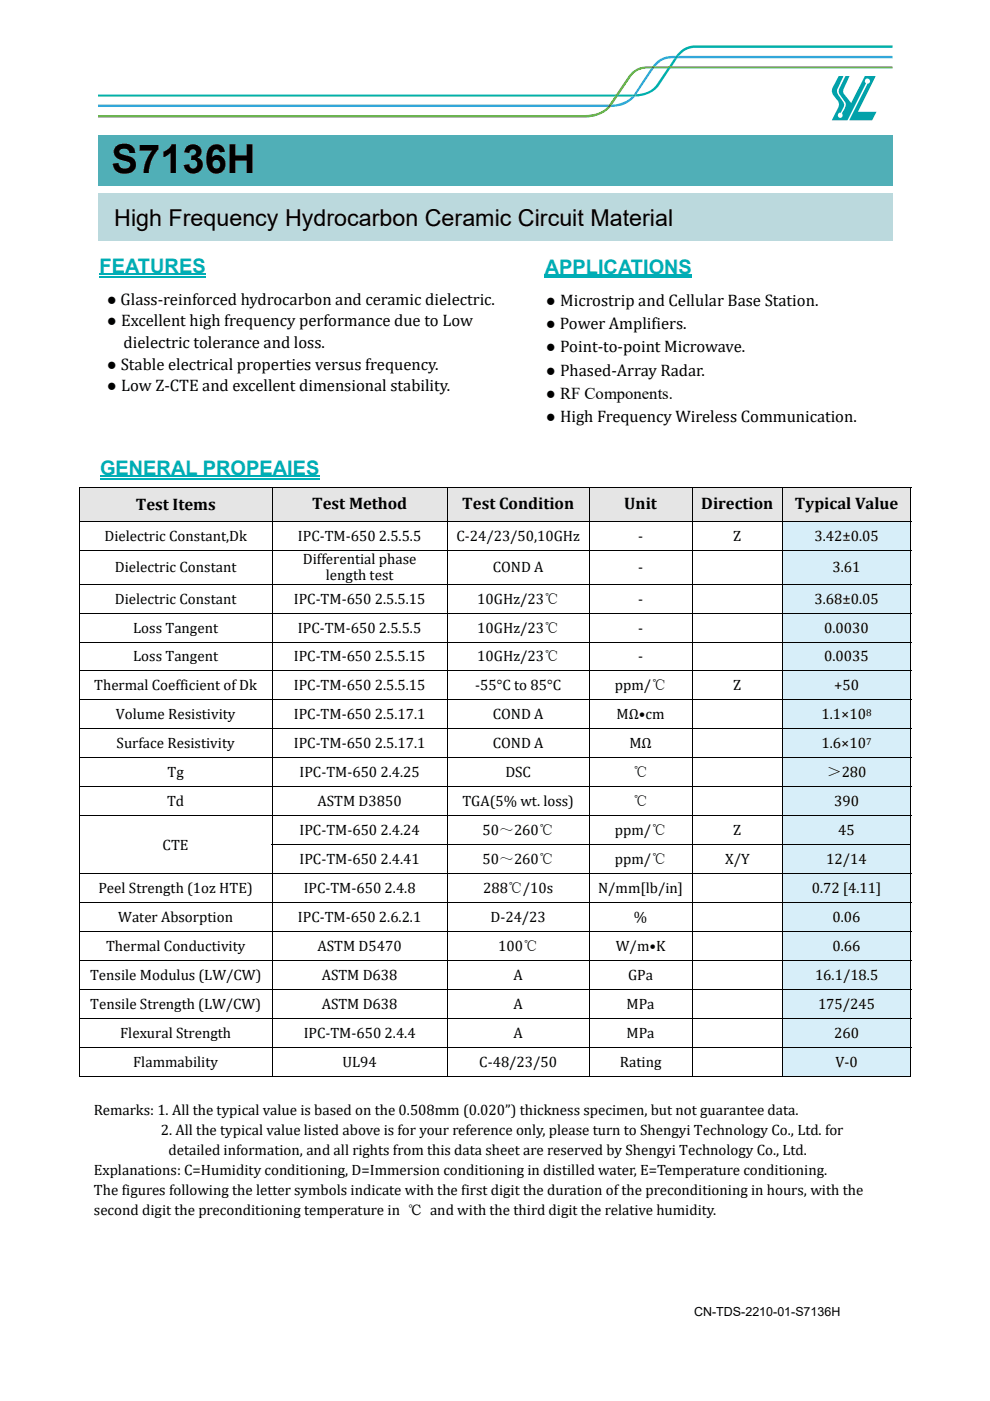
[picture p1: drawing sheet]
<svg xmlns="http://www.w3.org/2000/svg" width="210mm" height="297mm" viewBox="0 0 210 297" stroke-linecap="round" stroke-linejoin="round" font-family="sans-serif">
<path d="M20.8 40.9h168.5v10.1h-168.5z" fill="#bbd9dd"/>
<path d="M20.8 28.7h168.5v10.7h-168.5z" fill="#50afb7"/>
<path d="M20.8 24.4h103.3a5.7 5.7 0 0 0 5.7-3.1l3.4-5a5.2 5.2 0 0 1 5.2-2.2h50.9v.4h-51.9a5 5 0 0 0-4.5 3.1l-2.1 3.2a7.4 7.4 0 0 1-2.3 2.8 11.4 11.4 0 0 1-7 1.3h-100.7z" fill="#5cb531"/>
<path d="M20.8 20v.5h13.1h96.4l.3-.5zM131.2 20l-.3 .5h2.8a.66 .66 0 0 0 .7-.5zM135 20l-.3 .5a6.6 6.6 0 0 0 5-2.3l2.5-3.7h-.6l-1.5 2.2a5.5 5.5 0 0 1-5.1 3.3zM143 12.4l-1.1 1.7h.6l1.1-1.7zM144.1 11l-.7 .9h.6a4.5 4.5 0 0 1 3.6-1.8h41.7v-.5h-41.7a4.7 4.7 0 0 0-3.5 1.4z" fill="#00b1a9"/>
<path d="M130.6 20l-.3 .5h.6l.3-.5zM141.9 14.1l-.3 .4h.6l.3-.4z" fill="#009f41"/>
<path d="M20.8 22.2v.5h107.5a.59 .59 0 0 0 .9-.5zM129.8 22.2l-.3 .5a6.3 6.3 0 0 0 5.2-2.2h-.6a6.4 6.4 0 0 1-4.3 1.7zM138.1 14.5l-3.7 5.5h.6l3.7-5.5zM139.2 13.2l-.8 .9h.6a4.4 4.4 0 0 1 4-1.7l.4-.5a5.4 5.4 0 0 0-4.2 1.3zM144 11.9l-.4 .5h45.7v-.5z" fill="#2fa8e1"/>
<path d="M129.2 22.2l-.4 .5h.7l.3-.5zM138.4 14.1l-.3 .4h.6l.3-.4z" fill="#00933f"/>
<path d="M134.3 20.1l-.3 .4a.64 .64 0 0 0 1-.5zM143.4 11.9l-.4 .5h.6l.4-.5z" fill="#00959f"/>
<path d="M177.9 16.1h1l-1.2 2.6a1.73 1.73 0 0 0 .5 2l.6 .9a1.49 1.49 0 0 1-.2 1.8l-.3 .6a.51 .51 0 0 0-.5 .7 .51 .51 0 0 0 .9 0l-.1-.7a2.88 2.88 0 0 0 .7-2.3l-1.3-1.8a1.9 1.9 0 0 1 .4-1.8l.9-2h.9l-1.2 2.7a1.17 1.17 0 0 0 .3 1.5l1.2 1.5 2.9-5.7h2.3l-3.7 7.6h3.9l-.9 1.8h-4.9l3.9-7.8a.55 .55 0 0 0 .5-.7 .55 .55 0 0 0-.9-.2 .55 .55 0 0 0 .1 .9l-4 7.8h-3.3l1.3-2.6a1.59 1.59 0 0 0-.4-2l-.5-.7a1.81 1.81 0 0 1 .1-2.1z" fill="#00a0ab"/>
<path d="M21.2 100.9h46.5M21.2 101.5h46.5" fill="none" stroke="#00adb5" stroke-width=".23"/>
<g fill="#e5e5e5">
<path d="M16.9 103.5h40.7v6.9h-40.7z"/>
<path d="M18.7 104.2h37.1v5.5h-37.1z"/>
<path d="M57.8 103.5h37v6.9h-37z"/>
<path d="M59.6 105.2h33.4v3.5h-33.4z"/>
<path d="M95 103.5h29.9v6.9h-29.9z"/>
<path d="M96.8 105.2h26.2v3.5h-26.2z"/>
<path d="M125 103.5h21.7v6.9h-21.7z"/>
<path d="M126.9 105.2h18v3.5h-18z"/>
<path d="M146.9 103.5h19v6.9h-19z"/>
<path d="M148.7 105.2h15.3v3.5h-15.3z"/>
<path d="M166 103.5h27.1v6.9h-27.1z"/>
<path d="M167.9 105.2h23.4v3.5h-23.4z"/>
</g>
<path d="M16.7 103.3h.2v.2h-.2zM193.1 103.3h.2v.2h-.2z" fill="#000"/>
<path d="M16.7 103.4h176.6M16.8 103.5v6.9M57.7 103.5v6.9M94.9 103.5v6.9M124.9 103.5v6.9M146.8 103.5v6.9M165.9 103.5v6.9M193.2 103.5v6.9" fill="none" stroke="#000" stroke-width=".21"/>
<g fill="#fff">
<path d="M16.9 110.6h40.7v5.9h-40.7z"/>
<path d="M18.7 111.8h37.1v3.5h-37.1z"/>
<path d="M57.8 110.6h37v5.9h-37z"/>
<path d="M59.6 111.8h33.4v3.5h-33.4z"/>
<path d="M95 110.6h29.9v5.9h-29.9z"/>
<path d="M96.8 111.8h26.2v3.5h-26.2z"/>
<path d="M125 110.6h21.7v5.9h-21.7z"/>
<path d="M126.9 111.8h18v3.5h-18z"/>
<path d="M146.9 110.6h19v5.9h-19z"/>
<path d="M148.7 111.8h15.3v3.5h-15.3z"/>
</g>
<g fill="#d7eef9">
<path d="M166 110.6h27.1v5.9h-27.1z"/>
<path d="M167.9 111.8h23.4v3.5h-23.4z"/>
</g>
<path d="M16.7 110.5h176.6M16.8 110.6v5.9M57.7 110.6v5.9M94.9 110.6v5.9M124.9 110.6v5.9M146.8 110.6v5.9M165.9 110.6v5.9M193.2 110.6v5.9" fill="none" stroke="#000" stroke-width=".21"/>
<g fill="#fff">
<path d="M16.9 116.7h40.7v7.1h-40.7z"/>
<path d="M18.7 118.5h37.1v3.5h-37.1z"/>
<path d="M57.8 116.7h37v7.1h-37z"/>
<path d="M59.6 116.7h33.4v3.5h-33.4z"/>
<path d="M59.6 120.2h33.4v3.6h-33.4z"/>
<path d="M95 116.7h29.9v7.1h-29.9z"/>
<path d="M96.8 118.5h26.2v3.5h-26.2z"/>
<path d="M125 116.7h21.7v7.1h-21.7z"/>
<path d="M126.9 118.5h18v3.5h-18z"/>
<path d="M146.9 116.7h19v7.1h-19z"/>
<path d="M148.7 118.5h15.3v3.5h-15.3z"/>
</g>
<g fill="#d7eef9">
<path d="M166 116.7h27.1v7.1h-27.1z"/>
<path d="M167.9 118.5h23.4v3.5h-23.4z"/>
</g>
<path d="M16.7 116.6h176.6M16.8 116.7v7.1M57.7 116.7v7.1M94.9 116.7v7.1M124.9 116.7v7.1M146.8 116.7v7.1M165.9 116.7v7.1M193.2 116.7v7.1" fill="none" stroke="#000" stroke-width=".21"/>
<g fill="#fff">
<path d="M16.9 124h40.7v5.9h-40.7z"/>
<path d="M18.7 125.2h37.1v3.5h-37.1z"/>
<path d="M57.8 124h37v5.9h-37z"/>
<path d="M59.6 125.2h33.4v3.5h-33.4z"/>
<path d="M95 124h29.9v5.9h-29.9z"/>
<path d="M96.8 125.2h26.2v3.5h-26.2z"/>
<path d="M125 124h21.7v5.9h-21.7z"/>
<path d="M126.9 125.2h18v3.5h-18z"/>
<path d="M146.9 124h19v5.9h-19z"/>
<path d="M148.7 125.2h15.3v3.5h-15.3z"/>
</g>
<g fill="#d7eef9">
<path d="M166 124h27.1v5.9h-27.1z"/>
<path d="M167.9 125.2h23.4v3.5h-23.4z"/>
</g>
<path d="M16.7 123.8h176.6M16.8 123.9v6M57.7 123.9v6M94.9 123.9v6M124.9 123.9v6M146.8 123.9v6M165.9 123.9v6M193.2 123.9v6" fill="none" stroke="#000" stroke-width=".21"/>
<g fill="#fff">
<path d="M16.9 130.1h40.7v5.9h-40.7z"/>
<path d="M18.7 131.3h37.1v3.5h-37.1z"/>
<path d="M57.8 130.1h37v5.9h-37z"/>
<path d="M59.6 131.3h33.4v3.5h-33.4z"/>
<path d="M95 130.1h29.9v5.9h-29.9z"/>
<path d="M96.8 131.3h26.2v3.5h-26.2z"/>
<path d="M125 130.1h21.7v5.9h-21.7z"/>
<path d="M126.9 131.3h18v3.5h-18z"/>
<path d="M146.9 130.1h19v5.9h-19z"/>
<path d="M148.7 131.3h15.3v3.5h-15.3z"/>
</g>
<g fill="#d7eef9">
<path d="M166 130.1h27.1v5.9h-27.1z"/>
<path d="M167.9 131.3h23.4v3.5h-23.4z"/>
</g>
<path d="M16.7 130h176.6M16.8 130.1v5.9M57.7 130.1v5.9M94.9 130.1v5.9M124.9 130.1v5.9M146.8 130.1v5.9M165.9 130.1v5.9M193.2 130.1v5.9" fill="none" stroke="#000" stroke-width=".21"/>
<g fill="#fff">
<path d="M16.9 136.2h40.7v6h-40.7z"/>
<path d="M18.7 137.4h37.1v3.6h-37.1z"/>
<path d="M57.8 136.2h37v6h-37z"/>
<path d="M59.6 137.4h33.4v3.6h-33.4z"/>
<path d="M95 136.2h29.9v6h-29.9z"/>
<path d="M96.8 137.4h26.2v3.6h-26.2z"/>
<path d="M125 136.2h21.7v6h-21.7z"/>
<path d="M126.9 137.4h18v3.6h-18z"/>
<path d="M146.9 136.2h19v6h-19z"/>
<path d="M148.7 137.4h15.3v3.6h-15.3z"/>
</g>
<g fill="#d7eef9">
<path d="M166 136.2h27.1v6h-27.1z"/>
<path d="M167.9 137.4h23.4v3.6h-23.4z"/>
</g>
<path d="M16.7 136.1h176.6M16.8 136.2v6M57.7 136.2v6M94.9 136.2v6M124.9 136.2v6M146.8 136.2v6M165.9 136.2v6M193.2 136.2v6" fill="none" stroke="#000" stroke-width=".21"/>
<g fill="#fff">
<path d="M16.9 142.4h40.7v5.9h-40.7z"/>
<path d="M18.7 143.6h37.1v3.5h-37.1z"/>
<path d="M57.8 142.4h37v5.9h-37z"/>
<path d="M59.6 143.6h33.4v3.5h-33.4z"/>
<path d="M95 142.4h29.9v5.9h-29.9z"/>
<path d="M96.8 143.6h26.2v3.5h-26.2z"/>
<path d="M125 142.4h21.7v5.9h-21.7z"/>
<path d="M126.9 143.6h18v3.5h-18z"/>
<path d="M146.9 142.4h19v5.9h-19z"/>
<path d="M148.7 143.6h15.3v3.5h-15.3z"/>
</g>
<g fill="#d7eef9">
<path d="M166 142.4h27.1v5.9h-27.1z"/>
<path d="M167.9 143.6h23.4v3.5h-23.4z"/>
</g>
<path d="M16.7 142.3h176.6M16.8 142.3v6M57.7 142.3v6M94.9 142.3v6M124.9 142.3v6M146.8 142.3v6M165.9 142.3v6M193.2 142.3v6" fill="none" stroke="#000" stroke-width=".21"/>
<g fill="#fff">
<path d="M16.9 148.5h40.7v6h-40.7z"/>
<path d="M18.7 149.7h37.1v3.5h-37.1z"/>
<path d="M57.8 148.5h37v6h-37z"/>
<path d="M59.6 149.7h33.4v3.5h-33.4z"/>
<path d="M95 148.5h29.9v6h-29.9z"/>
<path d="M96.8 149.7h26.2v3.5h-26.2z"/>
<path d="M125 148.5h21.7v6h-21.7z"/>
<path d="M126.9 149.7h18v3.5h-18z"/>
<path d="M146.9 148.5h19v6h-19z"/>
<path d="M148.7 149.7h15.3v3.5h-15.3z"/>
</g>
<g fill="#d7eef9">
<path d="M166 148.5h27.1v6h-27.1z"/>
<path d="M167.9 149.7h23.4v3.5h-23.4z"/>
</g>
<path d="M16.7 148.4h176.6M16.8 148.5v6M57.7 148.5v6M94.9 148.5v6M124.9 148.5v6M146.8 148.5v6M165.9 148.5v6M193.2 148.5v6" fill="none" stroke="#000" stroke-width=".21"/>
<g fill="#fff">
<path d="M16.9 154.6h40.7v6h-40.7z"/>
<path d="M18.7 155.9h37.1v3.5h-37.1z"/>
<path d="M57.8 154.6h37v6h-37z"/>
<path d="M59.6 155.9h33.4v3.5h-33.4z"/>
<path d="M95 154.6h29.9v6h-29.9z"/>
<path d="M96.8 155.9h26.2v3.5h-26.2z"/>
<path d="M125 154.6h21.7v6h-21.7z"/>
<path d="M126.9 155.9h18v3.5h-18z"/>
<path d="M146.9 154.6h19v6h-19z"/>
<path d="M148.7 155.9h15.3v3.5h-15.3z"/>
</g>
<g fill="#d7eef9">
<path d="M166 154.6h27.1v6h-27.1z"/>
<path d="M167.9 155.9h23.4v3.5h-23.4z"/>
</g>
<path d="M16.7 154.5h176.6M16.8 154.6v6M57.7 154.6v6M94.9 154.6v6M124.9 154.6v6M146.8 154.6v6M165.9 154.6v6M193.2 154.6v6" fill="none" stroke="#000" stroke-width=".21"/>
<g fill="#fff">
<path d="M16.9 160.8h40.7v5.9h-40.7z"/>
<path d="M18.7 162h37.1v3.5h-37.1z"/>
<path d="M57.8 160.8h37v5.9h-37z"/>
<path d="M59.6 162h33.4v3.5h-33.4z"/>
<path d="M95 160.8h29.9v5.9h-29.9z"/>
<path d="M96.8 162h26.2v3.5h-26.2z"/>
<path d="M125 160.8h21.7v5.9h-21.7z"/>
<path d="M126.9 162h18v3.5h-18z"/>
<path d="M146.9 160.8h19v5.9h-19z"/>
<path d="M148.7 162h15.3v3.5h-15.3z"/>
</g>
<g fill="#d7eef9">
<path d="M166 160.8h27.1v5.9h-27.1z"/>
<path d="M167.9 162h23.4v3.5h-23.4z"/>
</g>
<path d="M16.7 160.7h176.6M16.8 160.8v5.9M57.7 160.8v5.9M94.9 160.8v5.9M124.9 160.8v5.9M146.8 160.8v5.9M165.9 160.8v5.9M193.2 160.8v5.9" fill="none" stroke="#000" stroke-width=".21"/>
<g fill="#fff">
<path d="M16.9 166.9h40.7v6h-40.7z"/>
<path d="M18.7 168.1h37.1v3.6h-37.1z"/>
<path d="M57.8 166.9h37v6h-37z"/>
<path d="M59.6 168.1h33.4v3.6h-33.4z"/>
<path d="M95 166.9h29.9v6h-29.9z"/>
<path d="M96.8 168.1h26.2v3.6h-26.2z"/>
<path d="M125 166.9h21.7v6h-21.7z"/>
<path d="M126.9 168.1h18v3.6h-18z"/>
<path d="M146.9 166.9h19v6h-19z"/>
<path d="M148.7 168.1h15.3v3.6h-15.3z"/>
</g>
<g fill="#d7eef9">
<path d="M166 166.9h27.1v6h-27.1z"/>
<path d="M167.9 168.1h23.4v3.6h-23.4z"/>
</g>
<path d="M16.7 166.8h176.6M16.8 166.9v6M57.7 166.9v6M94.9 166.9v6M124.9 166.9v6M146.8 166.9v6M165.9 166.9v6M193.2 166.9v6" fill="none" stroke="#000" stroke-width=".21"/>
<g fill="#fff">
<path d="M16.9 173.1h40.7v12h-40.7z"/>
<path d="M18.7 177.3h37.1v3.6h-37.1z"/>
<path d="M57.8 173.1h37v5.9h-37z"/>
<path d="M59.6 174.3h33.4v3.5h-33.4z"/>
<path d="M95 173.1h29.9v5.9h-29.9z"/>
<path d="M96.8 174.3h26.2v3.5h-26.2z"/>
<path d="M125 173.1h21.7v5.9h-21.7z"/>
<path d="M126.9 174.3h18v3.5h-18z"/>
<path d="M146.9 173.1h19v5.9h-19z"/>
<path d="M148.7 174.3h15.3v3.5h-15.3z"/>
</g>
<g fill="#d7eef9">
<path d="M166 173.1h27.1v5.9h-27.1z"/>
<path d="M167.9 174.3h23.4v3.5h-23.4z"/>
</g>
<path d="M16.7 173h176.6M16.8 173v6M57.7 173v6M94.9 173v6M124.9 173v6M146.8 173v6M165.9 173v6M193.2 173v6" fill="none" stroke="#000" stroke-width=".21"/>
<g fill="#fff">
<path d="M57.8 179.2h37v5.9h-37z"/>
<path d="M59.6 180.4h33.4v3.5h-33.4z"/>
<path d="M95 179.2h29.9v5.9h-29.9z"/>
<path d="M96.8 180.4h26.2v3.5h-26.2z"/>
<path d="M125 179.2h21.7v5.9h-21.7z"/>
<path d="M126.9 180.4h18v3.5h-18z"/>
<path d="M146.9 179.2h19v5.9h-19z"/>
<path d="M148.7 180.4h15.3v3.5h-15.3z"/>
</g>
<g fill="#d7eef9">
<path d="M166 179.2h27.1v5.9h-27.1z"/>
<path d="M167.9 180.4h23.4v3.5h-23.4z"/>
</g>
<path d="M16.7 179h.2v.2h-.2z" fill="#000"/>
<path d="M16.8 179.2v5.9M57.6 179.1h135.7M57.7 179.2v5.9M94.9 179.2v5.9M124.9 179.2v5.9M146.8 179.2v5.9M165.9 179.2v5.9M193.2 179.2v5.9" fill="none" stroke="#000" stroke-width=".21"/>
<g fill="#fff">
<path d="M16.9 185.3h40.7v6h-40.7z"/>
<path d="M18.7 186.5h37.1v3.6h-37.1z"/>
<path d="M57.8 185.3h37v6h-37z"/>
<path d="M59.6 186.5h33.4v3.6h-33.4z"/>
<path d="M95 185.3h29.9v6h-29.9z"/>
<path d="M96.8 186.5h26.2v3.6h-26.2z"/>
<path d="M125 185.3h21.7v6h-21.7z"/>
<path d="M126.9 186.5h18v3.6h-18z"/>
<path d="M146.9 185.3h19v6h-19z"/>
<path d="M148.7 186.5h15.3v3.6h-15.3z"/>
</g>
<g fill="#d7eef9">
<path d="M166 185.3h27.1v6h-27.1z"/>
<path d="M167.9 186.5h23.4v3.6h-23.4z"/>
</g>
<path d="M16.7 185.2h176.6M16.8 185.3v6M57.7 185.3v6M94.9 185.3v6M124.9 185.3v6M146.8 185.3v6M165.9 185.3v6M193.2 185.3v6" fill="none" stroke="#000" stroke-width=".21"/>
<g fill="#fff">
<path d="M16.9 191.5h40.7v5.9h-40.7z"/>
<path d="M18.7 192.7h37.1v3.5h-37.1z"/>
<path d="M57.8 191.5h37v5.9h-37z"/>
<path d="M59.6 192.7h33.4v3.5h-33.4z"/>
<path d="M95 191.5h29.9v5.9h-29.9z"/>
<path d="M96.8 192.7h26.2v3.5h-26.2z"/>
<path d="M125 191.5h21.7v5.9h-21.7z"/>
<path d="M126.9 192.7h18v3.5h-18z"/>
<path d="M146.9 191.5h19v5.9h-19z"/>
<path d="M148.7 192.7h15.3v3.5h-15.3z"/>
</g>
<g fill="#d7eef9">
<path d="M166 191.5h27.1v5.9h-27.1z"/>
<path d="M167.9 192.7h23.4v3.5h-23.4z"/>
</g>
<path d="M16.7 191.4h176.6M16.8 191.5v5.9M57.7 191.5v5.9M94.9 191.5v5.9M124.9 191.5v5.9M146.8 191.5v5.9M165.9 191.5v5.9M193.2 191.5v5.9" fill="none" stroke="#000" stroke-width=".21"/>
<g fill="#fff">
<path d="M16.9 197.6h40.7v6h-40.7z"/>
<path d="M18.7 198.8h37.1v3.6h-37.1z"/>
<path d="M57.8 197.6h37v6h-37z"/>
<path d="M59.6 198.8h33.4v3.6h-33.4z"/>
<path d="M95 197.6h29.9v6h-29.9z"/>
<path d="M96.8 198.8h26.2v3.6h-26.2z"/>
<path d="M125 197.6h21.7v6h-21.7z"/>
<path d="M126.9 198.8h18v3.6h-18z"/>
<path d="M146.9 197.6h19v6h-19z"/>
<path d="M148.7 198.8h15.3v3.6h-15.3z"/>
</g>
<g fill="#d7eef9">
<path d="M166 197.6h27.1v6h-27.1z"/>
<path d="M167.9 198.8h23.4v3.6h-23.4z"/>
</g>
<path d="M16.7 197.5h176.6M16.8 197.6v6M57.7 197.6v6M94.9 197.6v6M124.9 197.6v6M146.8 197.6v6M165.9 197.6v6M193.2 197.6v6" fill="none" stroke="#000" stroke-width=".21"/>
<g fill="#fff">
<path d="M16.9 203.8h40.7v5.9h-40.7z"/>
<path d="M18.7 205h37.1v3.5h-37.1z"/>
<path d="M57.8 203.8h37v5.9h-37z"/>
<path d="M59.6 205h33.4v3.5h-33.4z"/>
<path d="M95 203.8h29.9v5.9h-29.9z"/>
<path d="M96.8 205h26.2v3.5h-26.2z"/>
<path d="M125 203.8h21.7v5.9h-21.7z"/>
<path d="M126.9 205h18v3.5h-18z"/>
<path d="M146.9 203.8h19v5.9h-19z"/>
<path d="M148.7 205h15.3v3.5h-15.3z"/>
</g>
<g fill="#d7eef9">
<path d="M166 203.8h27.1v5.9h-27.1z"/>
<path d="M167.9 205h23.4v3.5h-23.4z"/>
</g>
<path d="M16.7 203.6h176.6M16.8 203.7v6M57.7 203.7v6M94.9 203.7v6M124.9 203.7v6M146.8 203.7v6M165.9 203.7v6M193.2 203.7v6" fill="none" stroke="#000" stroke-width=".21"/>
<g fill="#fff">
<path d="M16.9 209.9h40.7v5.9h-40.7z"/>
<path d="M18.7 211.1h37.1v3.5h-37.1z"/>
<path d="M57.8 209.9h37v5.9h-37z"/>
<path d="M59.6 211.1h33.4v3.5h-33.4z"/>
<path d="M95 209.9h29.9v5.9h-29.9z"/>
<path d="M96.8 211.1h26.2v3.5h-26.2z"/>
<path d="M125 209.9h21.7v5.9h-21.7z"/>
<path d="M126.9 211.1h18v3.5h-18z"/>
<path d="M146.9 209.9h19v5.9h-19z"/>
<path d="M148.7 211.1h15.3v3.5h-15.3z"/>
</g>
<g fill="#d7eef9">
<path d="M166 209.9h27.1v5.9h-27.1z"/>
<path d="M167.9 211.1h23.4v3.5h-23.4z"/>
</g>
<path d="M16.7 209.8h176.6M16.8 209.9v5.9M57.7 209.9v5.9M94.9 209.9v5.9M124.9 209.9v5.9M146.8 209.9v5.9M165.9 209.9v5.9M193.2 209.9v5.9" fill="none" stroke="#000" stroke-width=".21"/>
<g fill="#fff">
<path d="M16.9 216h40.7v6h-40.7z"/>
<path d="M18.7 217.2h37.1v3.6h-37.1z"/>
<path d="M57.8 216h37v6h-37z"/>
<path d="M59.6 217.2h33.4v3.6h-33.4z"/>
<path d="M95 216h29.9v6h-29.9z"/>
<path d="M96.8 217.2h26.2v3.6h-26.2z"/>
<path d="M125 216h21.7v6h-21.7z"/>
<path d="M126.9 217.2h18v3.6h-18z"/>
<path d="M146.9 216h19v6h-19z"/>
<path d="M148.7 217.2h15.3v3.6h-15.3z"/>
</g>
<g fill="#d7eef9">
<path d="M166 216h27.1v6h-27.1z"/>
<path d="M167.9 217.2h23.4v3.6h-23.4z"/>
</g>
<path d="M16.7 215.9h176.6M16.8 216v6M57.7 216v6M94.9 216v6M124.9 216v6M146.8 216v6M165.9 216v6M193.2 216v6" fill="none" stroke="#000" stroke-width=".21"/>
<g fill="#fff">
<path d="M16.9 222.2h40.7v5.9h-40.7z"/>
<path d="M18.7 223.4h37.1v3.5h-37.1z"/>
<path d="M57.8 222.2h37v5.9h-37z"/>
<path d="M59.6 223.4h33.4v3.5h-33.4z"/>
<path d="M95 222.2h29.9v5.9h-29.9z"/>
<path d="M96.8 223.4h26.2v3.5h-26.2z"/>
<path d="M125 222.2h21.7v5.9h-21.7z"/>
<path d="M126.9 223.4h18v3.5h-18z"/>
<path d="M146.9 222.2h19v5.9h-19z"/>
<path d="M148.7 223.4h15.3v3.5h-15.3z"/>
</g>
<g fill="#d7eef9">
<path d="M166 222.2h27.1v5.9h-27.1z"/>
<path d="M167.9 223.4h23.4v3.5h-23.4z"/>
</g>
<g fill="none" stroke="#000" stroke-width=".21">
<path d="M16.7 222.1h176.6M16.7 228.2h40.9M16.8 222.1v6.2M57.7 222.1v6.2M57.8 228.2h37M94.9 222.1v6.2M95 228.2h29.9M124.9 222.1v6.2M125 228.2h21.7M146.8 222.1v6.2M146.9 228.2h19M165.9 222.1v6.2"/>
<path d="M166 228.2h27.1M193.2 222.1v6.2"/>
</g>
<path d="M193.1 228.1h.2v.2h-.2z" fill="#000"/>
<path d="M21.1 58.1h22.5M21.1 58.7h22.5M115.6 58.2h31.2M115.6 58.8h31.2" fill="none" stroke="#00adb5" stroke-width=".23"/>
<path d="M20.1 59.7h94.9v36.5h-94.9z" fill="#fff"/>
<text font-size="8.5" x="23.7" y="36.7">S7136H</text>
<text font-size="4.9" x="24.2" y="47.9">High Frequency Hydrocarbon Ceramic Circuit Material</text>
<g font-size="4.2" fill="#00adb5">
<text x="21.1" y="57.9">FEATURES</text>
<text x="115.6" y="58">APPLICATIONS</text>
<text x="21.2" y="100.7">GENERAL PROPEAIES</text>
</g>
<g font-size="3.5">
<text x="22.7" y="64.6">● Glass-reinforced hydrocarbon and ceramic dielectric.</text>
<text x="115.8" y="64.9">● Microstrip and Cellular Base Station.</text>
<text x="22.7" y="69.2">● Excellent high frequency performance due to Low</text>
<text x="115.8" y="69.8">● Power Amplifiers.</text>
<text x="26.2" y="73.8">dielectric tolerance and loss.</text>
<text x="115.8" y="74.7">● Point-to-point Microwave.</text>
<text x="22.7" y="78.4">● Stable electrical properties versus frequency.</text>
<text x="22.7" y="83">● Low Z-CTE and excellent dimensional stability.</text>
<text x="115.8" y="79.7">● Phased-Array Radar.</text>
<text x="115.8" y="84.6">● RF Components.</text>
<text x="115.8" y="89.5">● High Frequency Wireless Communication.</text>
<text x="66.2" y="108">Test Method</text>
<text x="98" y="108">Test Condition</text>
<text x="132.4" y="108">Unit</text>
<text x="148.7" y="108">Direction</text>
<text x="168.6" y="108">Typical Value</text>
<text x="28.8" y="108.2">Test Items</text>
</g>
<g font-size="3.2">
<text x="22.2" y="114.6">Dielectric Constant,Dk</text>
<text x="63.2" y="114.6">IPC-TM-650 2.5.5.5</text>
<text x="64.2" y="119.5">Differential phase</text>
<text x="96.8" y="114.6">C-24/23/50,10GHz</text>
<text x="135.3" y="114.6">-</text>
<text x="155.5" y="114.6">Z</text>
<text x="172.8" y="114.6">3.42±0.05</text>
<text x="24.4" y="121.3">Dielectric Constant</text>
<text x="69.1" y="123.1">length test</text>
<text x="104.5" y="121.3">COND A</text>
<text x="135.3" y="121.3">-</text>
<text x="176.6" y="121.3">3.61</text>
<text x="24.4" y="128">Dielectric Constant</text>
<text x="62.3" y="128">IPC-TM-650 2.5.5.15</text>
<text x="101.2" y="128">10GHz/23℃</text>
<text x="135.3" y="128">-</text>
<text x="172.8" y="128">3.68±0.05</text>
<text x="28.3" y="134.1">Loss Tangent</text>
<text x="63.2" y="134.1">IPC-TM-650 2.5.5.5</text>
<text x="101.2" y="134.1">10GHz/23℃</text>
<text x="135.3" y="134.1">-</text>
<text x="174.8" y="134.1">0.0030</text>
<text x="28.3" y="140.3">Loss Tangent</text>
<text x="62.3" y="140.3">IPC-TM-650 2.5.5.15</text>
<text x="101.2" y="140.3">10GHz/23℃</text>
<text x="135.3" y="140.3">-</text>
<text x="174.8" y="140.3">0.0035</text>
<text x="20" y="146.4">Thermal Coefficient of Dk</text>
<text x="62.3" y="146.4">IPC-TM-650 2.5.5.15</text>
<text x="100.8" y="146.4">-55°C to 85°C</text>
<text x="130.4" y="146.4">ppm/℃</text>
<text x="155.5" y="146.4">Z</text>
<text x="176.9" y="146.4">+50</text>
<text x="24.6" y="152.5">Volume Resistivity</text>
<text x="62.3" y="152.5">IPC-TM-650 2.5.17.1</text>
<text x="104.5" y="152.5">COND A</text>
<text x="130.8" y="152.5">MΩ•cm</text>
<text x="174.3" y="152.5">1.1×10</text>
<text x="24.7" y="158.7">Surface Resistivity</text>
<text x="62.3" y="158.7">IPC-TM-650 2.5.17.1</text>
<text x="104.5" y="158.7">COND A</text>
<text x="133.5" y="158.7">MΩ</text>
<text x="174.3" y="158.7">1.6×10</text>
<text x="35.5" y="164.8">Tg</text>
<text x="63.5" y="164.8">IPC-TM-650 2.4.25</text>
<text x="107.2" y="164.8">DSC</text>
<text x="134.3" y="164.8">℃</text>
<text x="175.3" y="164.8">＞280</text>
<text x="35.4" y="170.9">Td</text>
<text x="67.4" y="170.9">ASTM D3850</text>
<text x="98.1" y="170.9">TGA(5% wt. loss)</text>
<text x="134.3" y="170.9">℃</text>
<text x="176.9" y="170.9">390</text>
<text x="63.5" y="177.1">IPC-TM-650 2.4.24</text>
<text x="102.3" y="177.1">50～260℃</text>
<text x="130.4" y="177.1">ppm/℃</text>
<text x="155.5" y="177.1">Z</text>
<text x="177.8" y="177.1">45</text>
<text x="34.5" y="180.1">CTE</text>
<text x="63.5" y="183.2">IPC-TM-650 2.4.41</text>
<text x="102.3" y="183.2">50～260℃</text>
<text x="130.4" y="183.2">ppm/℃</text>
<text x="153.8" y="183.2">X/Y</text>
<text x="175.3" y="183.2">12/14</text>
<text x="20.9" y="189.4">Peel Strength (1oz HTE)</text>
<text x="64.4" y="189.4">IPC-TM-650 2.4.8</text>
<text x="102.5" y="189.4">288℃/10s</text>
<text x="126.9" y="189.4">N/mm[lb/in]</text>
<text x="172.2" y="189.4">0.72 [4.11]</text>
<text x="25.1" y="195.5">Water Absorption</text>
<text x="63.2" y="195.5">IPC-TM-650 2.6.2.1</text>
<text x="104" y="195.5">D-24/23</text>
<text x="134.5" y="195.5">%</text>
<text x="176.6" y="195.5">0.06</text>
<text x="22.5" y="201.6">Thermal Conductivity</text>
<text x="67.4" y="201.6">ASTM D5470</text>
<text x="105.7" y="201.6">100℃</text>
<text x="130.6" y="201.6">W/m•K</text>
<text x="176.6" y="201.6">0.66</text>
<text x="19.1" y="207.8">Tensile Modulus (LW/CW)</text>
<text x="68.2" y="207.8">ASTM D638</text>
<text x="108.9" y="207.8">A</text>
<text x="133.2" y="207.8">GPa</text>
<text x="172.9" y="207.8">16.1/18.5</text>
<text x="19.1" y="213.9">Tensile Strength (LW/CW)</text>
<text x="68.2" y="213.9">ASTM D638</text>
<text x="108.9" y="213.9">A</text>
<text x="132.9" y="213.9">MPa</text>
<text x="173.5" y="213.9">175/245</text>
<text x="25.5" y="220">Flexural Strength</text>
<text x="64.4" y="220">IPC-TM-650 2.4.4</text>
<text x="108.9" y="220">A</text>
<text x="132.9" y="220">MPa</text>
<text x="176.9" y="220">260</text>
<text x="28.3" y="226.2">Flammability</text>
<text x="72.6" y="226.2">UL94</text>
<text x="101.7" y="226.2">C-48/23/50</text>
<text x="131.5" y="226.2">Rating</text>
<text x="177.2" y="226.2">V-0</text>
<text x="19.9" y="236.5">Remarks: 1. All the typical value is based on the 0.508mm (0.020”) thickness specimen, but not guarantee data.</text>
<text x="34.1" y="240.7">2. All the typical value listed above is for your reference only, please turn to Shengyi Technology Co., Ltd. for</text>
<text x="35.7" y="244.9">detailed information, and all rights from this data sheet are reserved by Shengyi Technology Co., Ltd.</text>
<text x="19.9" y="249.2">Explanations: C=Humidity conditioning, D=Immersion conditioning in distilled water, E=Temperature conditioning.</text>
<text x="19.9" y="253.4">The figures following the letter symbols indicate with the first digit the duration of the preconditioning in hours, with the</text>
<text x="19.9" y="257.6">second digit the preconditioning temperature in ℃ and with the third digit the relative humidity.</text>
</g>
<text font-size="2.6" x="147.2" y="278.9">CN-TDS-2210-01-S7136H</text>
<g font-size="2.1">
<text x="183.7" y="151.8">8</text>
<text x="183.7" y="158">7</text>
</g>
</svg>
